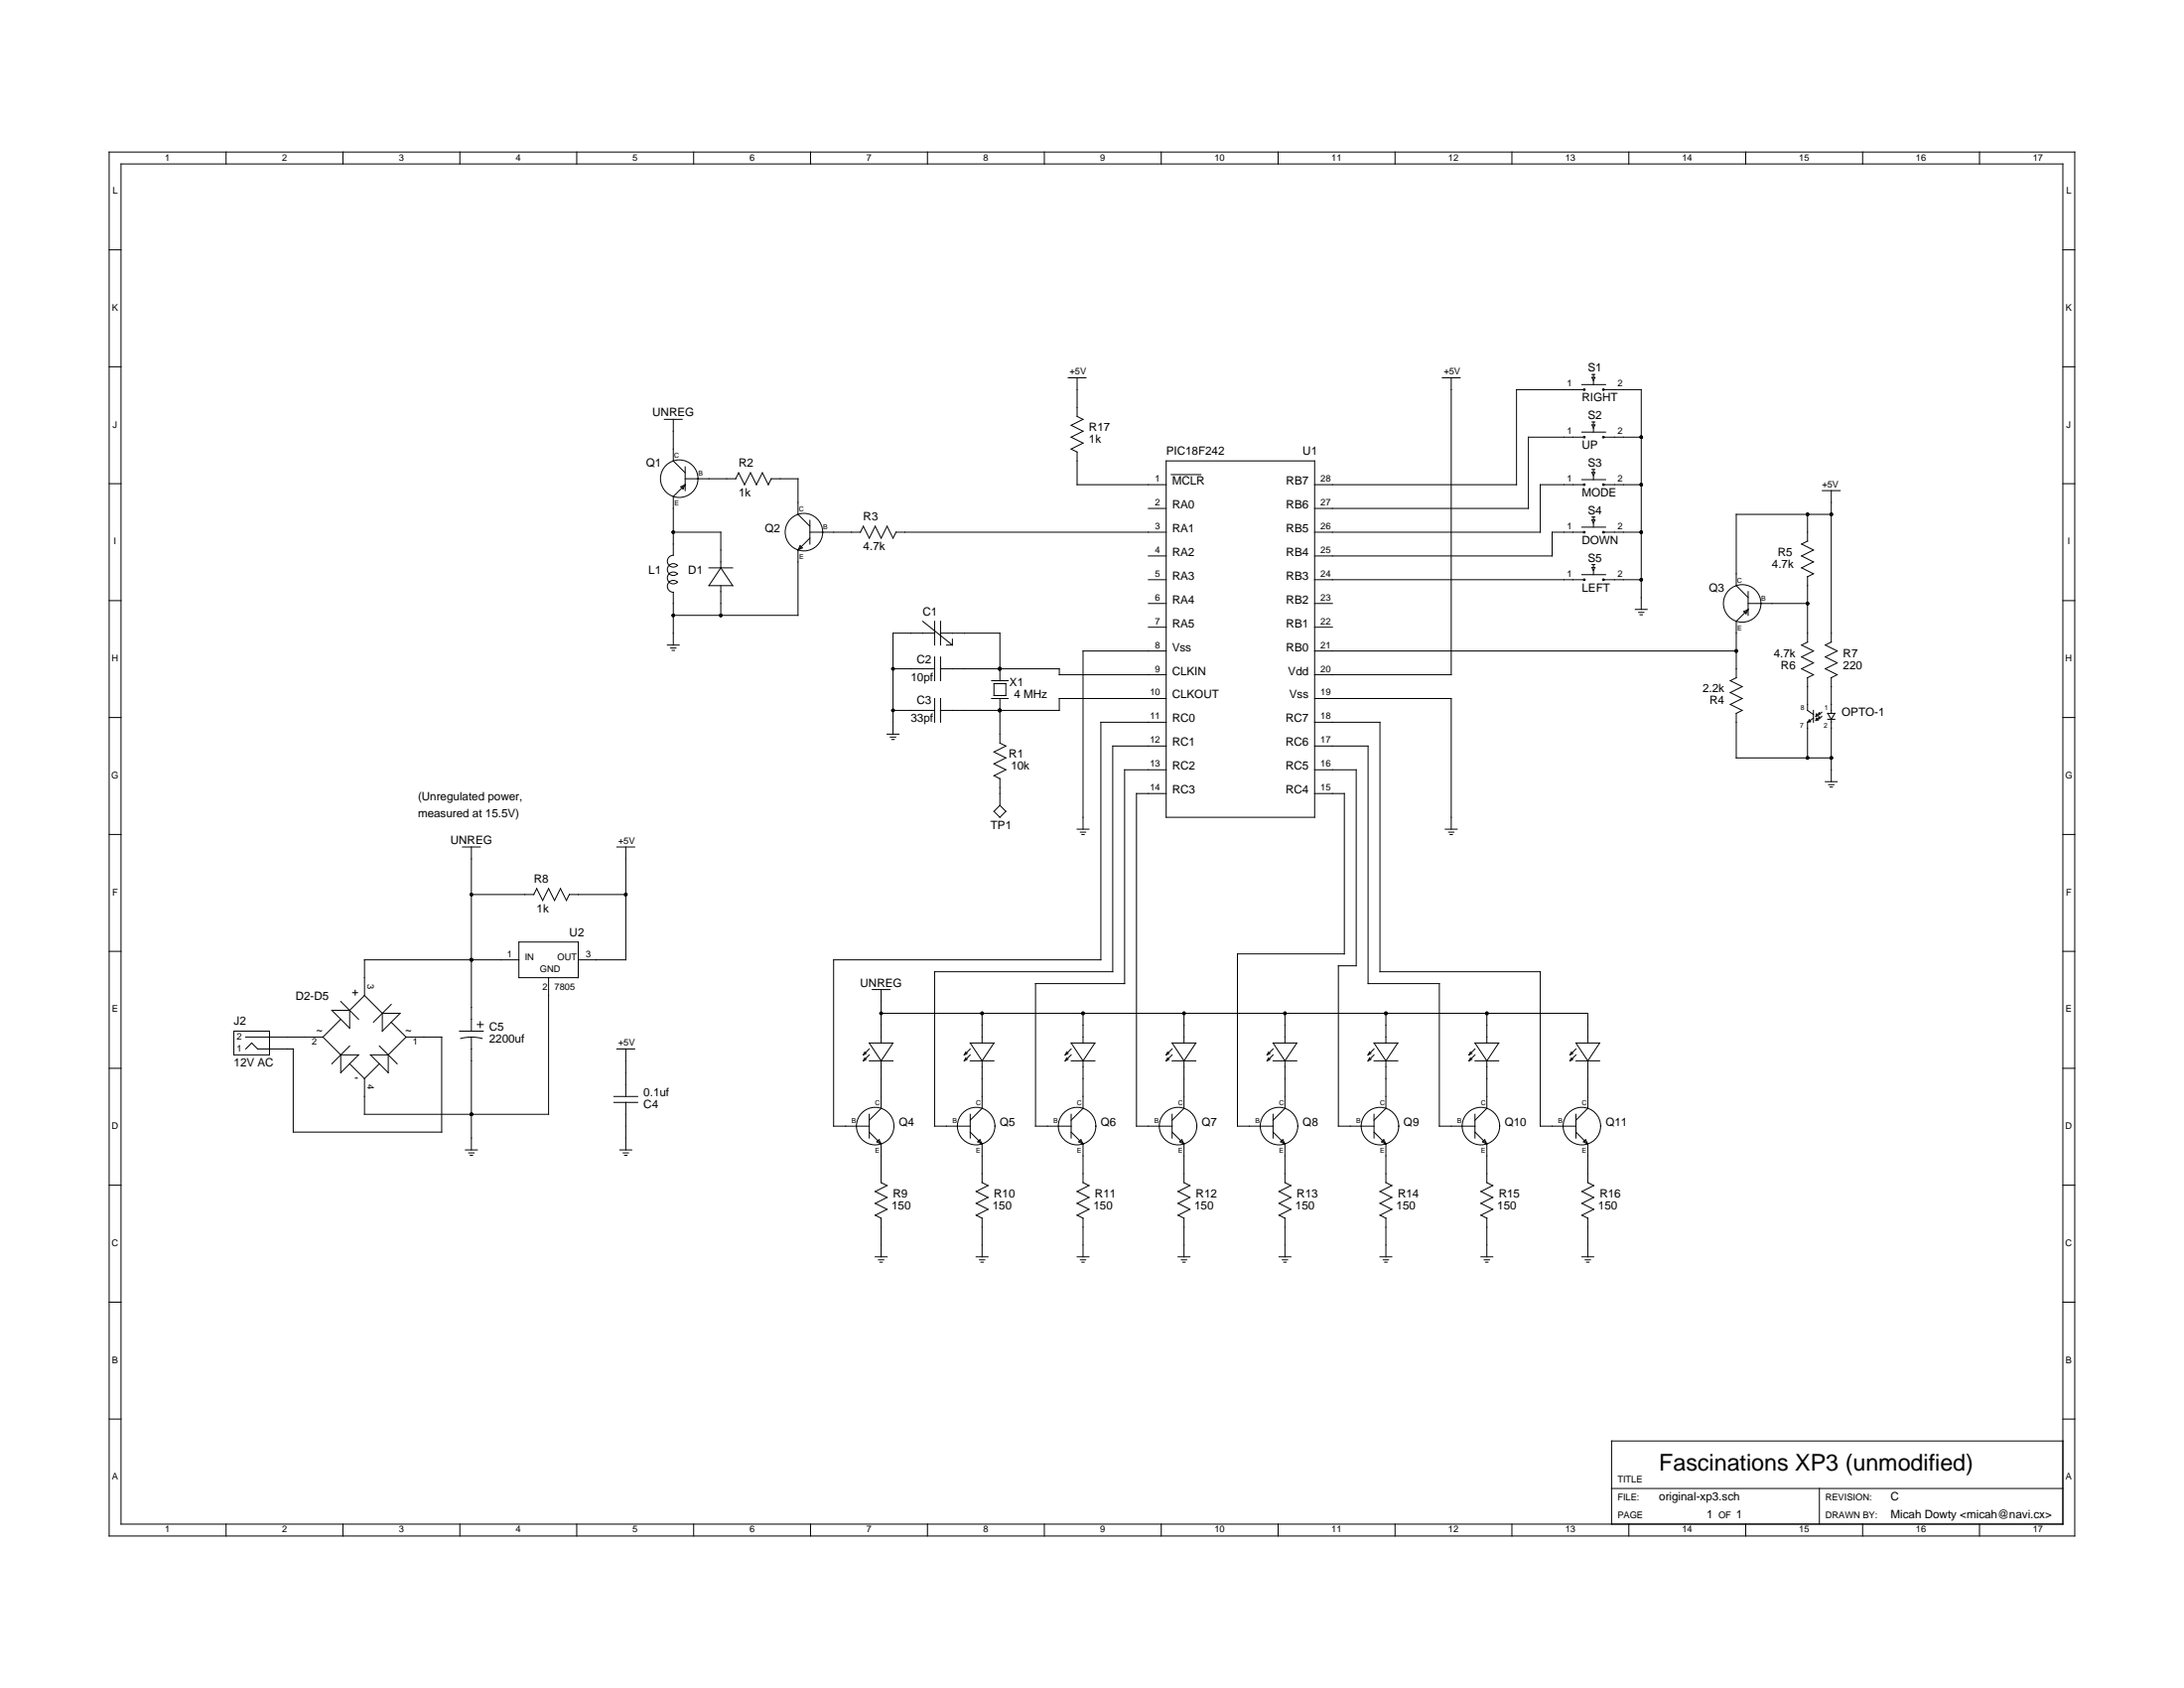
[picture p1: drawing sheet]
<svg xmlns="http://www.w3.org/2000/svg" width="279mm" height="216mm" viewBox="0 0 279 216" stroke-linecap="round" stroke-linejoin="round" font-family="sans-serif">
<g fill="none" stroke="#000" stroke-width=".13">
<path d="M14 19.4h251.4v177.1h-251.4zM28.9 19.4v1.6M43.9 19.4v1.6M58.8 19.4v1.6M73.8 19.4v1.6M88.7 19.4v1.6M103.7 19.4v1.6M118.6 19.4v1.6M133.6 19.4v1.6M148.6 19.4v1.6M163.5 19.4v1.6M178.5 19.4v1.6"/>
<path d="M193.4 19.4v1.6M208.4 19.4v1.6M223.3 19.4v1.6M238.3 19.4v1.6M253.2 19.4v1.6M14 32h1.5M15.5 21h248.4v173.9h-248.4zM263.9 32h1.5M14 46.9h1.5M85 53.6h2.3M86.1 53.6v5.4l1.6 1.5M87.7 59.7v3.1"/>
<path d="M136.7 48.3h2.2M137.8 48.3v5M137.8 53.3l.8 .3M138.6 53.6l-1.6 .8 1.6 .8-1.6 .7 1.6 .8-1.6 .7 .8 .4v4.2h11.4M149.2 59h19v45.5h-19zM184.5 48.3h2.3M185.7 48.3v38h-17.5M202.4 49.2h3M202.4 55.3h3M202.6 49.8h-8.6v12.2h-25.8M202.6 55.9h-7.1v9.1h-27.3M203.7 47.9h.3"/>
<path d="M203.7 48.3h.3l-.2 .4zM203.7 54h.3M203.7 54.4h.3l-.2 .3zM203.8 47.9v.4M203.8 48.7v.5M203.8 54v.4M203.8 54.7v.6M205.2 49.8h4.8v28.1M205.2 55.9h4.8M263.9 46.9h1.5M14 76.8h1.5M14 61.9h1.5"/>
<path d="M86.1 68.1h6.1v4.5M87.1 62.3l.6-.3-.3 .5zM87.7 62l-1.6 1.5v7.5a.76 .76 0 0 0-.7 1.1 .76 .76 0 0 0 1.3 .2 .76 .76 0 0 0-1.1 0 .76 .76 0 0 0 0 1.1 .76 .76 0 0 0 1.1 0 .76 .76 0 0 0-1.1 0 .76 .76 0 0 0 0 1.1 .76 .76 0 0 0 1.1 0 .76 .76 0 0 0-1.3 .2 .76 .76 0 0 0 .7 1.1v6.7M87.7 61.2h6.4M90.7 72.6h3M92.2 72.6l1.5 2.3h-3zM92.2 74.9v3.8M94.1 61.2l.4-.7 .8 1.5 .7-1.5 .8 1.5 .7-1.5 .8 1.5 .4-.8h3.4v4.6l1.5 1.5M102.1 70.3v8.4h-16M102.4 69.8l.2 .3-.5 .2zM103.6 68.1h6.5l.4-.8 .7 1.5 .8-1.5 .7 1.5 .8-1.5 .7 1.5 .4-.7h34.6M103.6 68.8l-1.5 1.5"/>
<path d="M103.6 66.6v3M118 79.5l3.8 3M119.6 79.5v3M120.3 79.5v3M146.9 65h2.3M146.9 71.1h2.3M146.9 74.1h2.3M146.9 77.2h2.3M149.8 60.7h3.8M168.2 74.1h34.4M168.2 77.2h2.3M202.4 61.3h3"/>
<path d="M202.4 67.4h3M202.4 73.5h3M202.6 62h-5.5v6.1h-28.9M202.6 68.1h-4v3h-30.4M203.7 60.1h.3M203.7 60.4h.3l-.2 .4zM203.7 66.1h.3M203.7 66.5h.3l-.2 .4zM203.7 72.2h.3M203.7 72.6h.3l-.2 .4zM203.8 60.1v.3M203.8 60.8v.5"/>
<path d="M203.8 66.1v.4M203.8 66.9v.5M203.8 72.2v.4M203.8 73v.5M205.2 62h4.8M205.2 68.1h4.8M205.2 74.1h4.8M209.2 77.9h1.5M209.6 78.3h.7M209.8 78.6h.3M223.1 78.2l.5-.3-.2 .6zM223.6 77.2h7.6"/>
<path d="M223.6 77.9l-1.5 1.6v7.2M223.6 75.7v3M231.2 65.8v3.4l-.7 .4 1.5 .7-1.5 .8 1.5 .8-1.5 .7 1.5 .8-.8 .4v8.3l-.7 .4 1.5 .8-1.5 .7 1.5 .8-1.5 .7 1.5 .8-.8 .4v4.2l.8 .5M233.1 62.8h2.3M234.3 62.8v19.3l-.8 .4 1.5 .8-1.5 .7 1.5 .8-1.5 .7 1.5 .8-.7 .4v4.5M234.3 65.8h-12.2v9.1l1.5 1.5M263.9 76.8h1.5M263.9 61.9h1.5M14 91.8h1.5M85.4 82.5h1.5M85.8 82.9h.7M86 83.2h.3"/>
<path d="M113.5 93.9h1.5M113.9 94.3h.7M114.1 94.6h.3M114.2 90.9h5.4M114.2 85.5h5.4M119.6 84v3.1M119.6 89.3v3.1M119.6 81h-5.4v12.9M120.3 85.5h15.2v.8h13.7M120.3 81h7.6v6.1M120.3 84v3.1M120.3 89.3v3.1"/>
<path d="M121.1 82.5h.7M121.8 81.7v.8M126.9 89.3h2.1M126.9 87.1h2.1M127.2 87.4h1.5v1.6h-1.5zM127.9 89.3v5.7l.8 .4-1.5 .8 1.5 .7-1.5 .8 1.5 .8-1.5 .7 .7 .4M127.9 99.6v3.4M146.9 80.2h2.3M149.2 83.3h-10.6v22.8M149.2 89.3h-13.7v1.6h-15.2M149.2 92.4h-8.4v30.4h-34.2v21.2h4.6M149.2 95.4h-6.8v28.9h-22.8v19.7h4.5"/>
<path d="M149.2 98.5h-5.3v27.3h-11.4v18.2h4.5M168.2 80.2h2.3M168.2 83.3h53.9M168.2 89.3h17.5v16.8M168.2 92.4h8.3v31.9h20.6v19.7h4.5M168.2 95.4h6.8v30.4h9.1v18.2h4.6M168.2 98.5h5.3v25h-2.3v20.5h4.6M222.1 86.7l-.7 .4 1.5 .7-1.5 .8 1.5 .7-1.5 .8 1.5 .8-.8 .3v5.7h12.2M231.2 92.4v4.5M231.5 92.1l.1 .2-.4 .1zM232 90.9v1.5M232 91.8l-.8 .6"/>
<path d="M232.4 91.3l.2 .2-.3 .1zM232.4 91.8l.2 .3-.3 .1zM233.1 91.1l-.3 .3v-.2l-.3 .3M233.1 91.6l-.3 .3v-.2l-.3 .3M233.5 100h1.5M233.8 91.2h.9l-.4 .8zM233.8 92h.9M234.3 92v8M263.9 91.8h1.5M14 106.7h1.5M59.2 108.3h2.2M60.3 108.3v23.6"/>
<path d="M60.3 114.4h8l.4-.7 .7 1.5 .8-1.5 .7 1.5 .8-1.5 .8 1.5 .3-.8h7.3M78.9 108.3h2.3M80.1 108.3v14.5h-6.1M127.2 103.8l.7-.8 .8 .8-.8 .7zM137.8 106.1h1.5M138.2 106.4h.7M138.4 106.7h.3M149.2 101.5h-3.8v42.5h4.5M168.2 101.5h3.8v20.5h-13.7v22h4.6M184.9 106.1h1.5M185.3 106.4h.7M185.5 106.7h.3"/>
<path d="M233.9 100.4h.7M234.1 100.7h.3M263.9 106.7h1.5M14 136.6h1.5M14 121.7h1.5M29.9 131.9h4.6v3h-4.6zM31.4 132.6h9.9M41.3 132.6l2.3 2.3M42.5 129.2h2.2v2.3zM43.6 130.4l-2.3 2.2M43.6 134.9h2.3l-2.3 2.3zM43.6 128.1l2.3 2.3"/>
<path d="M44.7 136.1l1.9 1.9M44.7 133.8l-2.2 2.3M46.6 127.3l-1.9 1.9M46.6 127.3l2.3 2.3M47.4 134.9h2.3v2.3zM48.5 136.1l-1.9 1.9M48.5 133.8l2.3 2.3M48.9 129.6h2.3l-2.3 2.3zM50 128.5l-2.2 2.2M50 130.7l1.9 1.9M51.9 132.6h4.6v12.2h-19v-10.6h-4.5l-.8-.8-.8 .8M51.9 132.6l-2.2 2.3"/>
<path d="M58.8 131.9h3M58.9 132.8a5.3 5.3 0 0 1 2.8 0M60.3 132.6v14.5M61.1 131h.7M61.4 130.7v.7M66.4 122.8h-19.8v4.5M66.4 120.5h7.6v4.5h-7.6zM70.2 125v17.5h-23.6v-4.5M78.9 134.2h2.3M80.1 134.2v6M110.6 135.3l-.2 .4M110.6 134.5l-.2 .4"/>
<path d="M110.8 135.5l-.4 .2M110.8 134.7l-.4 .2M111.2 133.4h3l-1.5 2.3zM111.2 135.7h3M111.2 134.2l-.8 .7M111.2 134.9l-.8 .8M111.6 126.6h2.3M112.7 129.6h90.4v3.8M112.7 126.6v6.8M112.7 135.7v6.1l-1.5 1.5M123.5 135.3l-.1 .4M123.5 134.5l-.1 .4"/>
<path d="M123.7 135.5l-.3 .2M123.7 134.7l-.3 .2M124.1 133.4h3.1l-1.6 2.3zM124.1 135.7h3.1M124.1 134.2l-.7 .7M124.1 134.9l-.7 .8M125.6 129.6v3.8M125.6 135.7v6.1l-1.5 1.5M136.5 135.3l-.2 .4M136.5 134.5l-.2 .4M136.7 135.5l-.4 .2M136.7 134.7l-.4 .2"/>
<path d="M137 133.4h3.1l-1.5 2.3zM137 135.7h3.1M137 134.2l-.7 .7M137 134.9l-.7 .8M138.6 129.6v3.8M138.6 135.7v6.1l-1.6 1.5M149.4 135.3l-.2 .4M149.4 134.5l-.2 .4M149.6 135.5l-.4 .2M149.6 134.7l-.4 .2M149.9 133.4h3.1l-1.5 2.3zM149.9 135.7h3.1"/>
<path d="M149.9 134.2l-.7 .7M149.9 134.9l-.7 .8M151.5 129.6v3.8M151.5 135.7v6.1l-1.6 1.5M162.3 135.3l-.2 .4M162.3 134.5l-.2 .4M162.5 135.5l-.4 .2M162.5 134.7l-.4 .2M162.9 133.4h3l-1.5 2.3zM162.9 135.7h3M162.9 134.2l-.8 .7M162.9 134.9l-.8 .8"/>
<path d="M164.4 129.6v3.8M164.4 135.7v6.1l-1.5 1.5M175.2 135.3l-.2 .4M175.2 134.5l-.2 .4M175.4 135.5l-.4 .2M175.4 134.7l-.4 .2M175.8 133.4h3l-1.5 2.3zM175.8 135.7h3M175.8 134.2l-.8 .7M175.8 134.9l-.8 .8M177.3 129.6v3.8M177.3 135.7v6.1l-1.5 1.5"/>
<path d="M188.1 135.3l-.2 .4M188.1 134.5l-.2 .4M188.3 135.5l-.4 .2M188.3 134.7l-.4 .2M188.7 133.4h3l-1.5 2.3zM188.7 135.7h3M188.7 134.2l-.8 .7M188.7 134.9l-.8 .8M190.2 129.6v3.8M190.2 135.7v6.1l-1.5 1.5M201 135.3l-.2 .4M201 134.5l-.2 .4"/>
<path d="M201.2 135.5l-.4 .2M201.2 134.7l-.4 .2M201.6 133.4h3l-1.5 2.3zM201.6 135.7h3M201.6 134.2l-.8 .7M201.6 134.9l-.8 .8M203.1 135.7v6.1l-1.5 1.5M263.9 136.6h1.5M263.9 121.7h1.5M14 151.6h1.5M59.5 147.1h1.6M60 147.5h.6"/>
<path d="M60.2 147.8h.3M78.5 140.2h3.1M78.5 141h3.1M79.3 147.1h1.5M79.7 147.5h.7M79.9 147.8h.3M80.1 141v6.1M111.2 144.8l1.5 1.5M111.2 142.5v3.1M112 155.4l.7 .4M112.2 146l.3-.2 .2 .5zM112.7 146.3v5l.8 .3-1.5 .8 1.5 .8-1.5 .7 1.5 .8-1.5 .7"/>
<path d="M112.7 155.8v5M124.1 144.8l1.5 1.5M124.1 142.5v3.1M124.9 155.4l.7 .4M125.1 146l.3-.2 .2 .5zM125.6 146.3v5l.8 .3-1.5 .8 1.5 .8-1.5 .7 1.5 .8-1.5 .7M125.6 155.8v5M137 144.8l1.6 1.5M137 142.5v3.1M137.8 155.4l.8 .4M138 146l.3-.2 .3 .5zM138.6 146.3v5l.7 .3-1.5 .8 1.5 .8-1.5 .7 1.5 .8-1.5 .7"/>
<path d="M138.6 155.8v5M149.9 144.8l1.6 1.5M149.9 142.5v3.1M150.7 155.4l.8 .4M150.9 146l.3-.2 .3 .5zM151.5 146.3v5l.7 .3-1.5 .8 1.5 .8-1.5 .7 1.5 .8-1.5 .7M151.5 155.8v5M162.9 144.8l1.5 1.5M162.9 142.5v3.1M163.6 155.4l.8 .4M163.8 146l.3-.2 .3 .5zM164.4 146.3v5l.7 .3-1.5 .8 1.5 .8-1.5 .7 1.5 .8-1.5 .7"/>
<path d="M164.4 155.8v5M175.8 144.8l1.5 1.5M175.8 142.5v3.1M176.5 155.4l.8 .4M176.8 146l.2-.2 .3 .5zM177.3 146.3v5l.8 .3-1.6 .8 1.6 .8-1.6 .7 1.6 .8-1.6 .7M177.3 155.8v5M188.7 144.8l1.5 1.5M188.7 142.5v3.1M189.5 155.4l.7 .4M189.7 146l.2-.2 .3 .5zM190.2 146.3v5l.8 .3-1.5 .8 1.5 .8-1.5 .7 1.5 .8-1.5 .7"/>
<path d="M190.2 155.8v5M201.6 144.8l1.5 1.5M201.6 142.5v3.1M202.4 155.4l.7 .4M202.6 146l.3-.2 .2 .5zM203.1 146.3v5l.8 .3-1.5 .8 1.5 .8-1.5 .7 1.5 .8-1.5 .7M203.1 155.8v5M263.9 151.6h1.5M14 166.5h1.5M112 160.8h1.5M112.4 161.1h.7M112.6 161.4h.3"/>
<path d="M124.9 160.8h1.5M125.3 161.1h.7M125.5 161.4h.3M137.8 160.8h1.5M138.2 161.1h.7M138.4 161.4h.3M150.7 160.8h1.5M151.1 161.1h.7M151.3 161.4h.3M163.6 160.8h1.5M164 161.1h.7M164.2 161.4h.3"/>
<path d="M176.5 160.8h1.6M177 161.1h.6M177.1 161.4h.4M189.5 160.8h1.5M189.9 161.1h.7M190.1 161.4h.3M202.4 160.8h1.5M202.8 161.1h.7M203 161.4h.3M263.9 166.5h1.5M14 181.5h1.5M28.9 194.9v1.6"/>
<path d="M43.9 194.9v1.6M58.8 194.9v1.6M73.8 194.9v1.6M88.7 194.9v1.6M103.7 194.9v1.6M118.6 194.9v1.6M133.6 194.9v1.6M148.6 194.9v1.6M163.5 194.9v1.6M178.5 194.9v1.6M193.4 194.9v1.6M206.2 190.4h57.7"/>
<path d="M208.4 194.9v1.6M223.3 194.9v1.6M232.8 190.4v4.5M238.3 194.9v1.6M253.2 194.9v1.6M263.9 184.3h-57.7v10.6M263.9 181.5h1.5"/>
<circle cx="202.7" cy="49.8" r=".11"/>
<circle cx="202.7" cy="55.9" r=".11"/>
<circle cx="205.1" cy="49.8" r=".11"/>
<circle cx="205.1" cy="55.9" r=".11"/>
<circle cx="86.9" cy="61.2" r="2.4"/>
<circle cx="102.8" cy="68.1" r="2.4"/>
<circle cx="202.7" cy="68.1" r=".11"/>
<circle cx="202.7" cy="74.1" r=".11"/>
<circle cx="202.7" cy="62" r=".11"/>
<circle cx="205.1" cy="68.1" r=".11"/>
<circle cx="205.1" cy="74.1" r=".11"/>
<circle cx="205.1" cy="62" r=".11"/>
<circle cx="222.9" cy="77.2" r="2.4"/>
<circle cx="112" cy="144" r="2.4"/>
<circle cx="124.9" cy="144" r="2.4"/>
<circle cx="137.8" cy="144" r="2.4"/>
<circle cx="150.7" cy="144" r="2.4"/>
<circle cx="163.6" cy="144" r="2.4"/>
<circle cx="176.5" cy="144" r="2.4"/>
<circle cx="189.5" cy="144" r="2.4"/>
<circle cx="202.4" cy="144" r="2.4"/>
</g>
<g fill="#000">
<circle cx="210" cy="55.9" r=".23"/>
<circle cx="86.1" cy="68.1" r=".23"/>
<circle cx="86.1" cy="78.7" r=".23"/>
<circle cx="92.2" cy="78.7" r=".23"/>
<circle cx="210" cy="68.1" r=".23"/>
<circle cx="210" cy="62" r=".23"/>
<circle cx="210" cy="74.1" r=".23"/>
<circle cx="231.2" cy="65.8" r=".23"/>
<circle cx="231.2" cy="77.2" r=".23"/>
<circle cx="234.3" cy="65.8" r=".23"/>
<circle cx="114.2" cy="90.9" r=".23"/>
<circle cx="114.2" cy="85.5" r=".23"/>
<circle cx="127.9" cy="90.9" r=".23"/>
<circle cx="127.9" cy="85.5" r=".23"/>
<circle cx="222.1" cy="83.3" r=".23"/>
<circle cx="231.2" cy="96.9" r=".23"/>
<circle cx="234.3" cy="96.9" r=".23"/>
<circle cx="60.3" cy="114.4" r=".23"/>
<circle cx="80.1" cy="114.4" r=".23"/>
<circle cx="60.3" cy="122.8" r=".23"/>
<circle cx="112.7" cy="129.6" r=".23"/>
<circle cx="125.6" cy="129.6" r=".23"/>
<circle cx="138.6" cy="129.6" r=".23"/>
<circle cx="151.5" cy="129.6" r=".23"/>
<circle cx="164.4" cy="129.6" r=".23"/>
<circle cx="177.3" cy="129.6" r=".23"/>
<circle cx="190.2" cy="129.6" r=".23"/>
<circle cx="60.3" cy="142.5" r=".23"/>
</g>
<text font-size="3" x="212.2" y="188.1">Fascinations XP3 (unmodified)</text>
<g font-size="1.5">
<text x="203.1" y="47.6">S1</text>
<text x="83.5" y="53.3">UNREG</text>
<text x="202.4" y="51.4">RIGHT</text>
<text x="203.1" y="53.6">S2</text>
<text x="82.6" y="59.7">Q1</text>
<text x="94.5" y="59.7">R2</text>
<text x="139.3" y="55.2">R17</text>
<text x="139.3" y="56.7">1k</text>
<text x="149.2" y="58.2">PIC18F242</text>
<text x="166.7" y="58.2">U1</text>
<text x="202.4" y="57.4">UP</text>
<text x="203.1" y="59.7">S3</text>
<text x="94.5" y="63.5">1k</text>
<text x="149.9" y="62">MCLR</text>
<text x="149.9" y="65">RA0</text>
<text x="164.5" y="65">RB6</text>
<text x="164.5" y="62">RB7</text>
<text x="202.4" y="63.5">MODE</text>
<text x="203.1" y="65.8">S4</text>
<text x="97.8" y="68.1">Q2</text>
<text x="110.4" y="66.6">R3</text>
<text x="110.4" y="70.3">4.7k</text>
<text x="149.9" y="68.1">RA1</text>
<text x="149.9" y="71.1">RA2</text>
<text x="164.5" y="71.1">RB4</text>
<text x="164.5" y="68.1">RB5</text>
<text x="202.4" y="69.6">DOWN</text>
<text x="203.1" y="71.9">S5</text>
<text x="227.4" y="71.1">R5</text>
<text x="83" y="73.4">L1</text>
<text x="88" y="73.4">D1</text>
<text x="149.9" y="74.1">RA3</text>
<text x="149.9" y="77.2">RA4</text>
<text x="164.5" y="77.2">RB2</text>
<text x="164.5" y="74.1">RB3</text>
<text x="202.4" y="75.7">LEFT</text>
<text x="218.6" y="75.7">Q3</text>
<text x="226.7" y="72.6">4.7k</text>
<text x="118" y="78.7">C1</text>
<text x="149.9" y="80.2">RA5</text>
<text x="149.9" y="83.3">Vss</text>
<text x="164.5" y="83.3">RB0</text>
<text x="164.5" y="80.2">RB1</text>
<text x="116.5" y="87.1">10pf</text>
<text x="117.3" y="84.8">C2</text>
<text x="129.2" y="87.8">X1</text>
<text x="129.7" y="89.3">4 MHz</text>
<text x="149.9" y="86.3">CLKIN</text>
<text x="149.9" y="89.3">CLKOUT</text>
<text x="164.8" y="86.3">Vdd</text>
<text x="165" y="89.3">Vss</text>
<text x="217.8" y="88.6">2.2k</text>
<text x="226.9" y="84">4.7k</text>
<text x="227.8" y="85.5">R6</text>
<text x="235.8" y="84">R7</text>
<text x="235.8" y="85.5">220</text>
<text x="116.5" y="92.4">33pf</text>
<text x="117.3" y="90.1">C3</text>
<text x="149.9" y="92.4">RC0</text>
<text x="149.9" y="95.4">RC1</text>
<text x="164.5" y="95.4">RC6</text>
<text x="164.5" y="92.4">RC7</text>
<text x="218.7" y="90.1">R4</text>
<text x="235.6" y="91.6">OPTO-1</text>
<text x="129.1" y="96.9">R1</text>
<text x="129.3" y="98.5">10k</text>
<text x="149.9" y="98.5">RC2</text>
<text x="149.9" y="101.5">RC3</text>
<text x="164.5" y="101.5">RC4</text>
<text x="164.5" y="98.5">RC5</text>
<text x="53.5" y="102.4">(Unregulated power,</text>
<text x="53.5" y="104.5">measured at 15.5V)</text>
<text x="57.6" y="108">UNREG</text>
<text x="126.7" y="106">TP1</text>
<text x="68.3" y="112.9">R8</text>
<text x="68.7" y="116.7">1k</text>
<text x="72.9" y="119.7">U2</text>
<text x="29.9" y="131.1">J2</text>
<text x="37.8" y="127.9">D2-D5</text>
<text x="45" y="127.3">+</text>
<text x="62.6" y="131.9">C5</text>
<text x="110.1" y="126.2">UNREG</text>
<text x="29.9" y="136.4">12V AC</text>
<text x="40.4" y="132.3">~</text>
<text x="51.8" y="132.3">~</text>
<text x="62.6" y="133.4">2200uf</text>
<text x="45.4" y="138.3">-</text>
<text x="82.3" y="141.8">C4</text>
<text x="82.3" y="140.2">0.1uf</text>
<text x="115" y="144">Q4</text>
<text x="127.9" y="144">Q5</text>
<text x="140.8" y="144">Q6</text>
<text x="153.7" y="144">Q7</text>
<text x="166.7" y="144">Q8</text>
<text x="179.6" y="144">Q9</text>
<text x="192.5" y="144">Q10</text>
<text x="205.4" y="144">Q11</text>
<text x="114.1" y="154.7">150</text>
<text x="114.2" y="153.2">R9</text>
<text x="127" y="154.7">150</text>
<text x="127.2" y="153.2">R10</text>
<text x="139.9" y="154.7">150</text>
<text x="140.1" y="153.2">R11</text>
<text x="152.8" y="154.7">150</text>
<text x="153" y="153.2">R12</text>
<text x="165.7" y="154.7">150</text>
<text x="165.9" y="153.2">R13</text>
<text x="178.6" y="154.7">150</text>
<text x="178.8" y="153.2">R14</text>
<text x="191.5" y="154.7">150</text>
<text x="191.7" y="153.2">R15</text>
<text x="204.5" y="154.7">150</text>
<text x="204.6" y="153.2">R16</text>
<text x="212.2" y="191.9">original-xp3.sch</text>
<text x="241.9" y="191.9">C</text>
<text x="218.3" y="194.2">1</text>
<text x="222.1" y="194.2">1</text>
<text x="241.9" y="194.2">Micah Dowty &lt;micah@navi.cx&gt;</text>
</g>
<g font-size="1.2">
<text x="21.1" y="20.5">1</text>
<text x="36.1" y="20.5">2</text>
<text x="51" y="20.5">3</text>
<text x="66" y="20.5">4</text>
<text x="80.9" y="20.5">5</text>
<text x="95.9" y="20.5">6</text>
<text x="110.8" y="20.5">7</text>
<text x="125.8" y="20.5">8</text>
<text x="140.7" y="20.5">9</text>
<text x="155.4" y="20.5">10</text>
<text x="170.3" y="20.5">11</text>
<text x="185.3" y="20.5">12</text>
<text x="200.2" y="20.5">13</text>
<text x="215.2" y="20.5">14</text>
<text x="230.1" y="20.5">15</text>
<text x="245.1" y="20.5">16</text>
<text x="260.1" y="20.5">17</text>
<text x="14.4" y="24.8">L</text>
<text x="264.3" y="24.8">L</text>
<text x="14.3" y="39.7">K</text>
<text x="264.3" y="39.7">K</text>
<text x="136.8" y="47.9">+5V</text>
<text x="184.7" y="47.9">+5V</text>
<text x="200.5" y="49.5">1</text>
<text x="206.9" y="49.5">2</text>
<text x="14.4" y="54.7">J</text>
<text x="200.5" y="55.5">1</text>
<text x="206.9" y="55.5">2</text>
<text x="264.4" y="54.7">J</text>
<text x="147.8" y="61.6">1</text>
<text x="147.8" y="64.7">2</text>
<text x="168.9" y="64.7">27</text>
<text x="168.9" y="61.6">28</text>
<text x="200.5" y="61.6">1</text>
<text x="206.9" y="61.6">2</text>
<text x="233.1" y="62.4">+5V</text>
<text x="14.6" y="69.6">I</text>
<text x="147.8" y="67.7">3</text>
<text x="147.8" y="70.7">4</text>
<text x="168.9" y="70.7">25</text>
<text x="168.9" y="67.7">26</text>
<text x="200.5" y="67.7">1</text>
<text x="206.9" y="67.7">2</text>
<text x="264.5" y="69.6">I</text>
<text x="147.8" y="73.8">5</text>
<text x="147.8" y="76.8">6</text>
<text x="168.9" y="76.8">23</text>
<text x="168.9" y="73.8">24</text>
<text x="200.5" y="73.8">1</text>
<text x="206.9" y="73.8">2</text>
<text x="147.8" y="79.8">7</text>
<text x="147.8" y="82.9">8</text>
<text x="168.9" y="82.9">21</text>
<text x="168.9" y="79.8">22</text>
<text x="14.3" y="84.6">H</text>
<text x="147.1" y="89">10</text>
<text x="147.8" y="85.9">9</text>
<text x="168.9" y="89">19</text>
<text x="168.9" y="85.9">20</text>
<text x="264.2" y="84.6">H</text>
<text x="147.1" y="92">11</text>
<text x="147.1" y="95">12</text>
<text x="168.9" y="95">17</text>
<text x="168.9" y="92">18</text>
<text x="14.3" y="99.6">G</text>
<text x="147.1" y="98.1">13</text>
<text x="147.1" y="101.1">14</text>
<text x="168.9" y="101.1">15</text>
<text x="168.9" y="98.1">16</text>
<text x="264.2" y="99.6">G</text>
<text x="79.1" y="108">+5V</text>
<text x="14.4" y="114.5">F</text>
<text x="264.3" y="114.5">F</text>
<text x="47" y="125.8" transform="rotate(90 47 125.8)">3</text>
<text x="64.9" y="122.4">1</text>
<text x="67.1" y="122.8">IN</text>
<text x="69.1" y="124.3">GND</text>
<text x="71.3" y="122.8">OUT</text>
<text x="75" y="122.4">3</text>
<text x="14.3" y="129.5">E</text>
<text x="69.4" y="126.6">2</text>
<text x="70.9" y="126.6">7805</text>
<text x="264.3" y="129.5">E</text>
<text x="30.3" y="134.5">1</text>
<text x="30.3" y="133">2</text>
<text x="39.9" y="133.6">2</text>
<text x="52.8" y="133.6">1</text>
<text x="79.1" y="133.8">+5V</text>
<text x="47" y="138.7" transform="rotate(90 47 138.7)">4</text>
<text x="14.3" y="144.4">D</text>
<text x="264.2" y="144.4">D</text>
<text x="14.3" y="159.4">C</text>
<text x="264.2" y="159.4">C</text>
<text x="14.3" y="174.3">B</text>
<text x="264.3" y="174.3">B</text>
<text x="14.3" y="189.3">A</text>
<text x="206.9" y="191.9">FILE:</text>
<text x="206.9" y="189.6">TITLE</text>
<text x="233.5" y="191.9">REVISION:</text>
<text x="264.3" y="189.3">A</text>
<text x="21.1" y="196">1</text>
<text x="36.1" y="196">2</text>
<text x="51" y="196">3</text>
<text x="66" y="196">4</text>
<text x="80.9" y="196">5</text>
<text x="95.9" y="196">6</text>
<text x="110.8" y="196">7</text>
<text x="125.8" y="196">8</text>
<text x="140.7" y="196">9</text>
<text x="155.4" y="196">10</text>
<text x="170.3" y="196">11</text>
<text x="185.3" y="196">12</text>
<text x="200.2" y="196">13</text>
<text x="206.9" y="194.2">PAGE</text>
<text x="215.2" y="196">14</text>
<text x="219.8" y="194.2">OF</text>
<text x="230.1" y="196">15</text>
<text x="233.5" y="194.2">DRAWN BY:</text>
<text x="245.1" y="196">16</text>
<text x="260.1" y="196">17</text>
</g>
<g font-size=".9">
<text x="86.3" y="58.6">C</text>
<text x="86.3" y="64.7">E</text>
<text x="89.3" y="60.9">B</text>
<text x="102.2" y="65.4">C</text>
<text x="102.3" y="71.5">E</text>
<text x="105.3" y="67.7">B</text>
<text x="222.2" y="74.5">C</text>
<text x="225.3" y="76.8">B</text>
<text x="222.3" y="80.6">E</text>
<text x="230.3" y="93.1">7</text>
<text x="230.4" y="90.9">8</text>
<text x="233.3" y="93.1">2</text>
<text x="233.4" y="90.9">1</text>
<text x="108.9" y="143.7">B</text>
<text x="112" y="141.4">C</text>
<text x="121.8" y="143.7">B</text>
<text x="124.9" y="141.4">C</text>
<text x="134.8" y="143.7">B</text>
<text x="137.8" y="141.4">C</text>
<text x="147.7" y="143.7">B</text>
<text x="150.7" y="141.4">C</text>
<text x="160.6" y="143.7">B</text>
<text x="163.6" y="141.4">C</text>
<text x="173.5" y="143.7">B</text>
<text x="176.5" y="141.4">C</text>
<text x="186.4" y="143.7">B</text>
<text x="189.5" y="141.4">C</text>
<text x="199.3" y="143.7">B</text>
<text x="202.4" y="141.4">C</text>
<text x="112" y="147.5">E</text>
<text x="124.9" y="147.5">E</text>
<text x="137.8" y="147.5">E</text>
<text x="150.7" y="147.5">E</text>
<text x="163.6" y="147.5">E</text>
<text x="176.5" y="147.5">E</text>
<text x="189.5" y="147.5">E</text>
<text x="202.4" y="147.5">E</text>
</g>
</svg>
